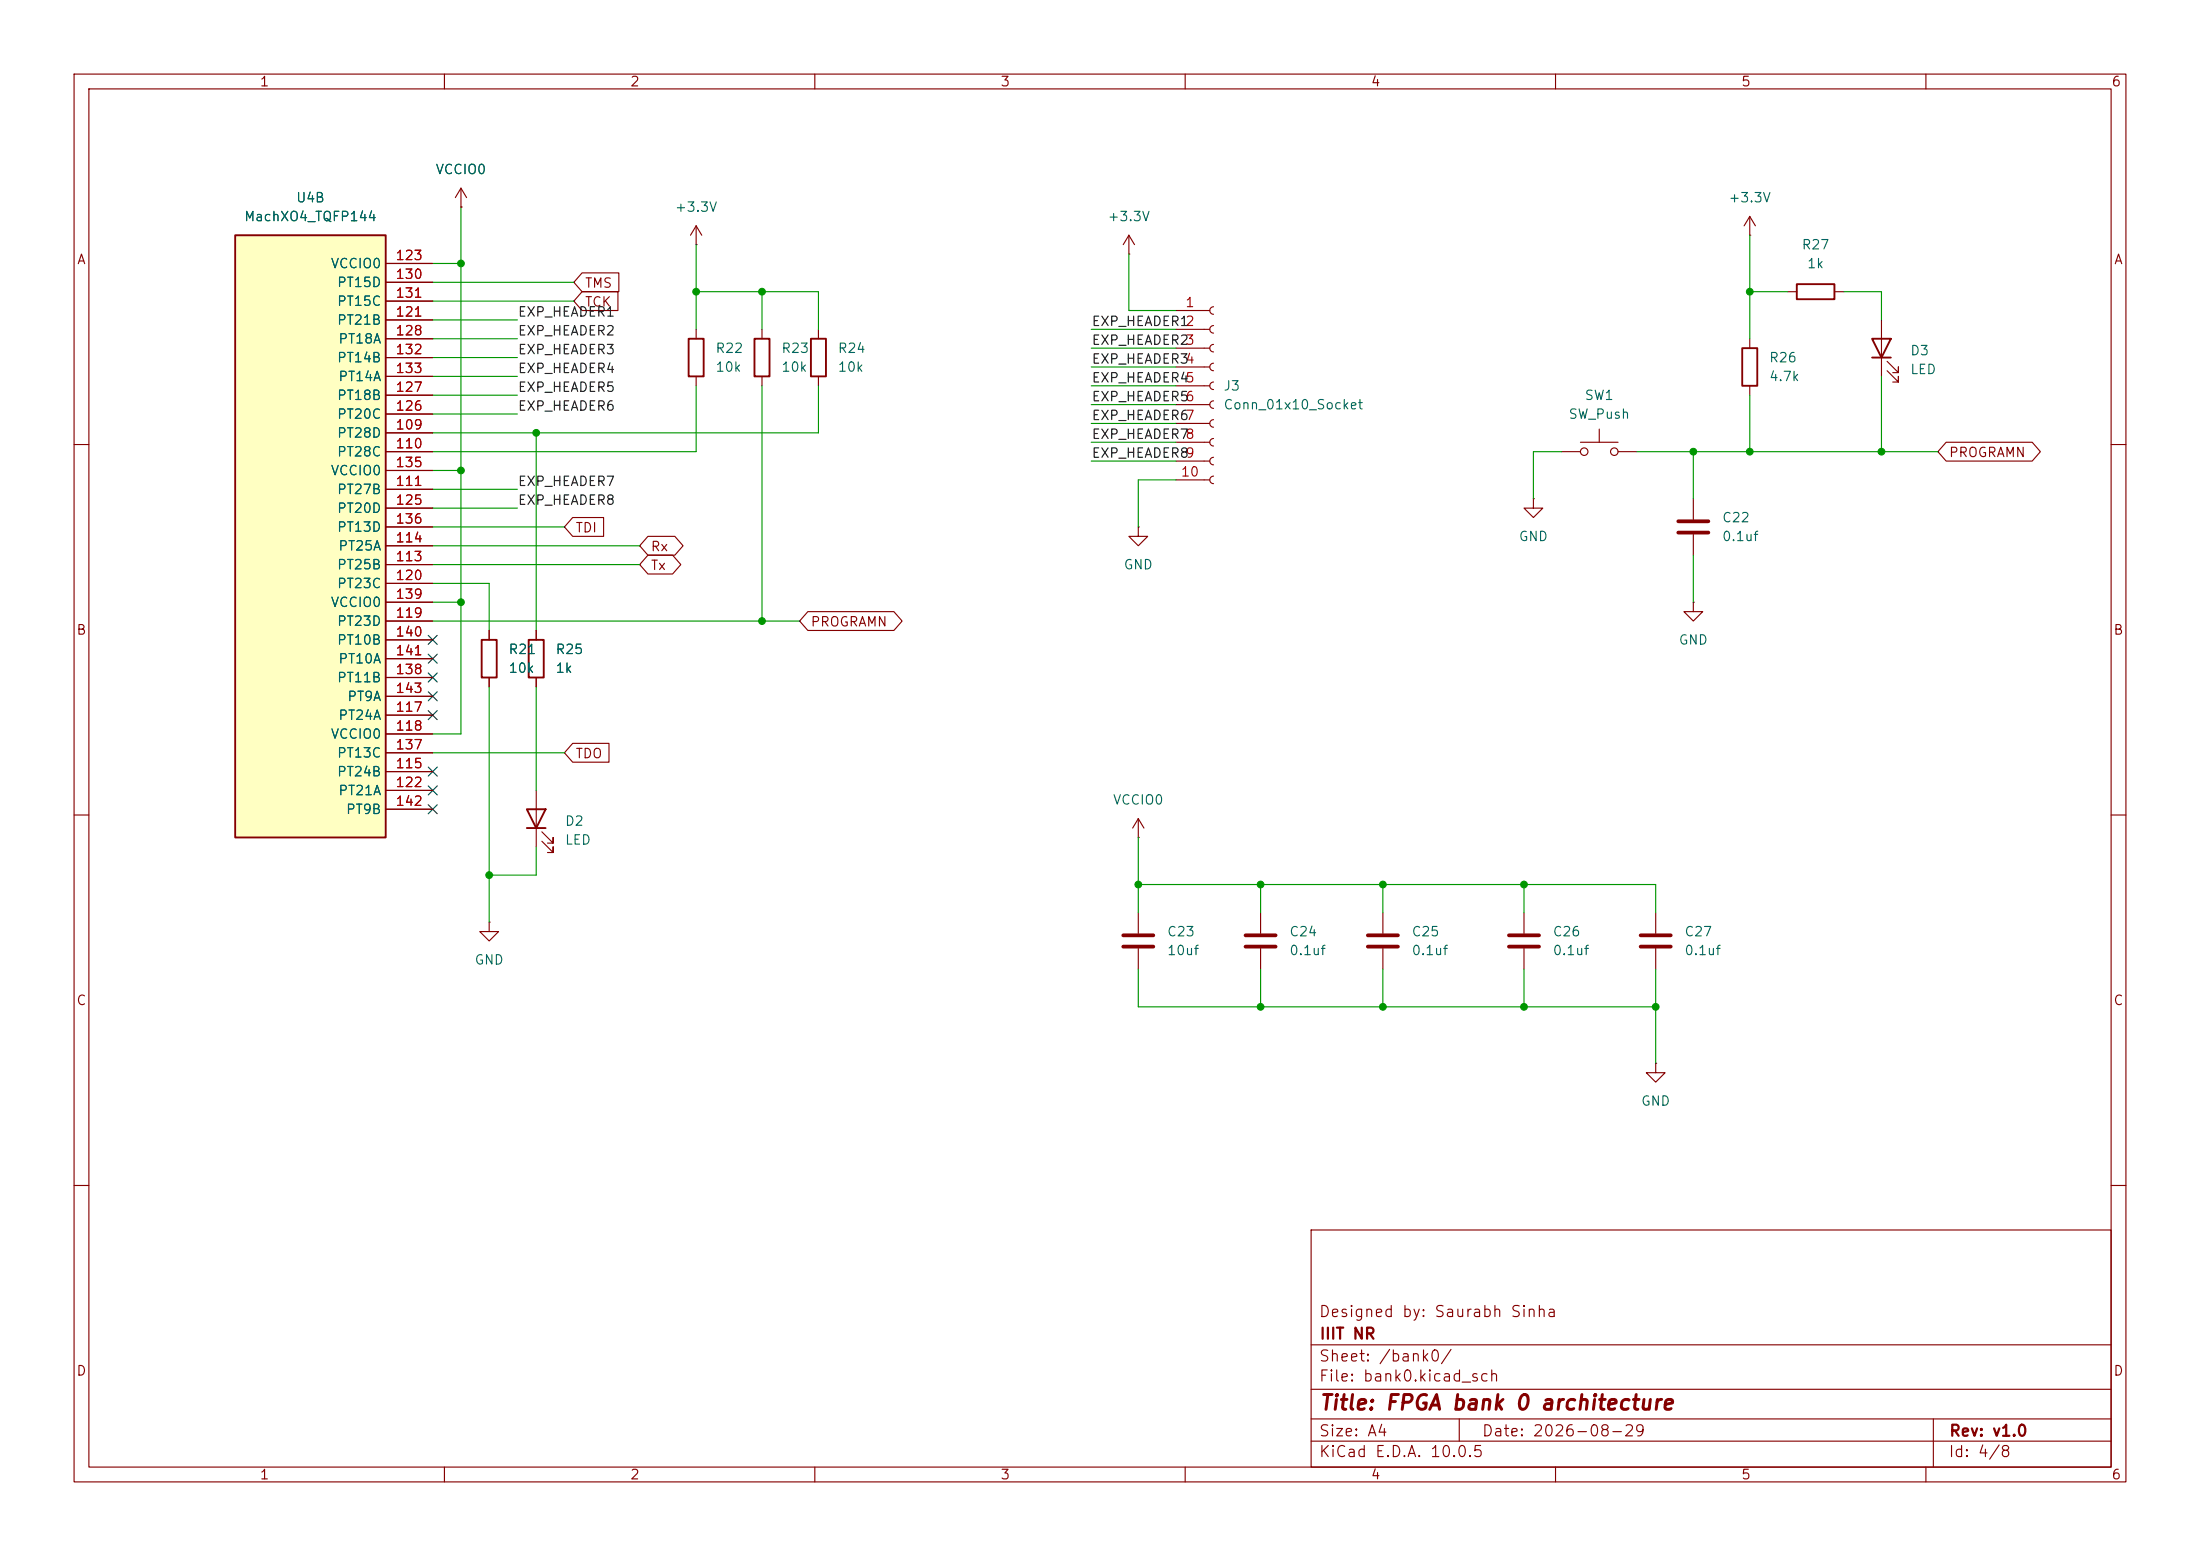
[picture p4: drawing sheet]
<svg xmlns="http://www.w3.org/2000/svg" width="297mm" height="210mm" viewBox="0 0 297 210" stroke-linecap="round" stroke-linejoin="round" font-family="sans-serif">
<g fill="none" stroke="#840000" stroke-width=".15">
<path d="M10 10h277v190h-277zM12 12h273v186h-273zM60 10v2M110 10v2M160 10v2M210 10v2M260 10v2M62.2 27.9h.1M62.2 25.4l-.7 1.3M62.2 25.4l.8 1.3M62.2 25.4v2.5M94 33h.1"/>
<path d="M94 30.5l-.8 1.3M94 30.5l.7 1.3M94 30.5v2.5M152.4 34.3h.1M152.4 31.8l-.8 1.2M152.4 31.8l.8 1.2M152.4 31.8v2.5M236.2 31.8h.1M236.2 29.2l-.7 1.3M236.2 29.2l.8 1.3M236.2 29.2v2.6M241.3 39.4h1.3"/>
<path d="M247.6 39.4h1.3M102.9 44.5v1.2M102.9 50.8v1.3M110.5 44.5v1.2M110.5 50.8v1.3M158.7 41.9h4.6M158.7 44.5h4.6M158.7 47h4.6M158.7 49.5h4.6M158.7 52.1h4.6M158.7 54.6h4.6M158.7 57.2h4.6"/>
<path d="M158.7 59.7h4.6M163.8 41.4a.51 .51 0 0 0-.5 .5 .51 .51 0 0 0 .5 .5M163.8 43.9a.51 .51 0 0 0-.5 .6 .51 .51 0 0 0 .5 .5M163.8 46.5a.51 .51 0 0 0-.5 .5 .51 .51 0 0 0 .5 .5M163.8 49a.51 .51 0 0 0-.5 .5 .51 .51 0 0 0 .5 .5M163.8 51.6a.51 .51 0 0 0-.5 .5 .51 .51 0 0 0 .5 .5M163.8 54.1a.51 .51 0 0 0-.5 .5 .51 .51 0 0 0 .5 .5M163.8 56.6a.51 .51 0 0 0-.5 .6 .51 .51 0 0 0 .5 .5M163.8 59.2a.51 .51 0 0 0-.5 .5 .51 .51 0 0 0 .5 .5M236.2 45.7v1.3M236.2 52.1v1.2M254 43.2v7.6"/>
<path d="M254.8 50l1.5 1.6v-.8v.8h-.8M254.8 48.8l1.5 1.5v-.8v.8h-.8M10 60h2M153.7 71.1v1.3h1.2l-1.2 1.3-1.3-1.3h1.3M153.7 71.1h.1M158.7 62.2h4.6M158.7 64.8h4.6M163.8 61.7a.51 .51 0 0 0-.5 .5 .51 .51 0 0 0 .5 .5M163.8 64.3a.51 .51 0 0 0-.5 .5 .51 .51 0 0 0 .5 .5M228.6 67.3v2.8M228.6 72.1v2.8M285 60h2"/>
<path d="M66 85.1v1.3M66 91.4v1.3M72.4 85.1v1.3M72.4 91.4v1.3M228.6 81.3v1.3h1.3l-1.3 1.2-1.3-1.2h1.3M228.6 81.3h.1M10 110h2M72.4 106.7v7.6M73.2 113.5l1.5 1.6v-.8v.8h-.8M73.2 112.3l1.5 1.5v-.8v.8h-.8M153.7 113h.1M153.7 110.5v2.5"/>
<path d="M153.7 110.5l-.8 1.3M153.7 110.5l.7 1.3M285 110h2M66 124.5v1.2h1.3l-1.3 1.3-1.2-1.3h1.2M66 124.5h.1M153.7 123.2v2.8M153.7 128v2.8M170.2 123.2v2.8M170.2 128v2.8M186.7 123.2v2.8M186.7 128v2.8M205.7 123.2v2.8"/>
<path d="M205.7 128v2.8M223.5 123.2v2.8M223.5 128v2.8M223.5 143.5v1.3h1.3l-1.3 1.3-1.3-1.3h1.3M223.5 143.5h.1M10 160h2M177 166h108v32h-108zM285 160h2M60 198v2M110 198v2M160 198v2M177 194.5h108"/>
<path d="M177 191.5h108M177 187.5h108M177 181.5h108M197 191.5v3M210 198v2M260 198v2M261 191.5v6.5"/>
</g>
<path d="M242.6 38.4h5v2h-5zM101.9 45.7h2v5.1h-2zM109.5 45.7h2v5.1h-2zM235.2 47h2v5.1h-2zM252.7 45.7h2.6l-1.3 2.6zM252.7 48.3h2.6M65 86.4h2.1v5h-2.1zM71.4 86.4h2v5h-2zM71.1 109.2h2.6l-1.3 2.6zM71.1 111.8h2.6" fill="none" stroke="#840000" stroke-width=".25"/>
<path d="M226.6 70.4h4M226.6 71.9h4M151.6 126.2h4.1M151.6 127.8h4.1M168.1 126.2h4.1M168.1 127.8h4.1M184.7 126.2h4M184.7 127.8h4M203.7 126.2h4.1M203.7 127.8h4.1M221.5 126.2h4.1M221.5 127.8h4.1" fill="none" stroke="#840000" stroke-width=".51"/>
<path d="M31.7 31.8h20.4v81.2h-20.4z" fill="#ffffc2"/>
<path d="M31.7 31.8h20.4v81.2h-20.4zM93 45.7h2v5.1h-2z" fill="none" stroke="#840000" stroke-width=".25"/>
<g fill="none" stroke="#840000" stroke-width=".15">
<path d="M52.1 35.6h6.3M52.1 38.1h6.3M62.2 27.9h.1M78.6 36.8h4.9v2.6h-4.9l-1.1-1.3zM78.6 39.4h4.8v2.5h-4.8l-1.1-1.3zM52.1 58.4h6.3M52.1 43.2h6.3M52.1 55.9h6.3M52.1 53.3h6.3M52.1 45.7h6.3M52.1 40.6h6.3M52.1 48.3h6.3"/>
<path d="M52.1 50.8h6.3M94 44.5v1.2M94 50.8v1.3M213.4 59.7h5M215.9 57.9v1.8M262.7 59.7h11.6l1.2 1.3-1.2 1.2h-11.6l-1.1-1.2zM52.1 61h6.3M52.1 66h6.3M52.1 76.2h6.3M52.1 73.7h6.3M52.1 78.7h6.3M52.1 68.6h6.3"/>
<path d="M52.1 63.5h6.3M52.1 71.1h6.3M77.3 69.8h4.2v2.6h-4.2l-1.1-1.3zM87.5 74.9h3.3l1.1 1.3-1.1 1.3h-3.3l-1.1-1.3zM87.5 72.4h3.6l1.1 1.3-1.1 1.2h-3.6l-1.1-1.2zM207 67.3v1.3h1.3l-1.3 1.3-1.3-1.3h1.3M207 67.3h.1M210.8 61h2.6M218.4 61h2.6M52.1 96.5h6.3M52.1 99.1h6.3M52.1 83.8h6.3"/>
<path d="M52.1 91.4h6.3M52.1 81.3h6.3M52.1 86.4h6.3M52.1 88.9h6.3M52.1 94h6.3M66 85.1v1.3M66 91.4v1.3M72.4 85.1v1.3M72.4 91.4v1.3M109.1 82.5h11.6l1.1 1.3-1.1 1.3h-11.6l-1.2-1.3zM52.1 104.1h6.3M52.1 106.7h6.3"/>
<path d="M52.1 101.6h6.3M52.1 109.2h6.3M77.3 100.3h4.9v2.6h-4.9l-1.1-1.3z"/>
<circle cx="213.9" cy="61" r=".51"/>
<circle cx="217.9" cy="61" r=".51"/>
</g>
<g fill="none" stroke="#009600" stroke-width=".15">
<path d="M58.4 35.6h3.8M58.4 38.1h19.1M62.2 27.9v71.2h-3.8M94 39.4h16.5v5.1M94 33v11.5M102.9 39.4v5.1M152.4 34.3v7.6h6.3M236.2 31.8v13.9M236.2 39.4h5.1M248.9 39.4h5.1v3.8M58.4 43.2h11.4M58.4 40.6h19.1"/>
<path d="M58.4 45.7h11.4M58.4 55.9h11.4M58.4 53.3h11.4M58.4 48.3h11.4M58.4 50.8h11.4M72.4 58.4v26.7M94 52.1v8.9h-35.6M102.9 52.1v31.7M110.5 52.1v6.3h-52.1M147.3 59.7h11.4M147.3 57.2h11.4M147.3 54.6h11.4"/>
<path d="M147.3 52.1h11.4M147.3 49.5h11.4M147.3 44.5h11.4M147.3 47h11.4M236.2 53.3v7.7M254 50.8v10.2M58.4 63.5h3.8M58.4 78.7h7.6v6.4M58.4 66h11.4M58.4 76.2h28M58.4 71.1h17.8M58.4 68.6h11.4"/>
<path d="M58.4 73.7h28M147.3 62.2h11.4M158.7 64.8h-5v6.3M210.8 61h-3.8v6.3M221 61h40.6M228.6 61v6.3M228.6 74.9v6.4M58.4 81.3h3.8M58.4 83.8h49.5M66 92.7v31.8M72.4 92.7v14M58.4 101.6h17.8"/>
<path d="M72.4 114.3v3.8h-6.4M153.7 113v10.2M153.7 119.4h69.8v3.8M170.2 119.4v3.8M186.7 119.4v3.8M205.7 119.4v3.8M153.7 130.8v5.1h69.8M170.2 130.8v5.1M186.7 130.8v5.1M205.7 130.8v5.1M223.5 130.8v12.7"/>
</g>
<g fill="none" stroke="#000084" stroke-width=".15">
<path d="M57.8 95.9l1.2 1.2M57.8 90.8l1.2 1.2M57.8 88.3l1.2 1.2M57.8 93.4l1.2 1.2M57.8 85.8l1.2 1.2M59 95.9l-1.2 1.2M59 90.8l-1.2 1.2M59 88.3l-1.2 1.2M59 93.4l-1.2 1.2M59 85.8l-1.2 1.2M57.8 108.6l1.2 1.2M57.8 103.5l1.2 1.2"/>
<path d="M57.8 106.1l1.2 1.2M59 108.6l-1.2 1.2M59 103.5l-1.2 1.2M59 106.1l-1.2 1.2"/>
</g>
<g fill="#009600" stroke="#009600" stroke-width=".14">
<circle cx="228.6" cy="61" r=".46"/>
<circle cx="236.2" cy="61" r=".46"/>
<circle cx="153.7" cy="119.4" r=".46"/>
<circle cx="170.2" cy="119.4" r=".46"/>
<circle cx="236.2" cy="39.4" r=".46"/>
<circle cx="254" cy="61" r=".46"/>
<circle cx="62.2" cy="63.5" r=".46"/>
<circle cx="72.4" cy="58.4" r=".46"/>
<circle cx="66" cy="118.1" r=".46"/>
<circle cx="62.2" cy="81.3" r=".46"/>
<circle cx="62.2" cy="35.6" r=".46"/>
<circle cx="94" cy="39.4" r=".46"/>
<circle cx="102.9" cy="39.4" r=".46"/>
<circle cx="205.7" cy="119.4" r=".46"/>
<circle cx="186.7" cy="119.4" r=".46"/>
<circle cx="186.7" cy="135.9" r=".46"/>
<circle cx="223.5" cy="135.9" r=".46"/>
<circle cx="205.7" cy="135.9" r=".46"/>
<circle cx="170.2" cy="135.9" r=".46"/>
<circle cx="102.9" cy="83.8" r=".46"/>
</g>
<text font-size="2" fill="#840000" x="178" y="190.8">Title: FPGA bank 0 architecture</text>
<g font-size="1.5" fill="#840000">
<text x="178" y="178.1">Designed by: Saurabh Sinha</text>
<text x="178" y="184.1">Sheet: /bank0/</text>
<text x="178" y="181.1">IIIT NR</text>
<text x="178" y="186.8">File: bank0.kicad_sch</text>
<text x="178" y="197">KiCad E.D.A. 10.0.5</text>
<text x="178" y="194.2">Size: A4</text>
<text x="200" y="194.2">Date: 2026-08-29</text>
<text x="263" y="197">Id: 4/8</text>
<text x="263" y="194.2">Rev: v1.0</text>
</g>
<g font-size="1.3" fill="#840000">
<text x="35" y="12">1</text>
<text x="85" y="12">2</text>
<text x="135" y="12">3</text>
<text x="185" y="12">4</text>
<text x="235" y="12">5</text>
<text x="285" y="12">6</text>
<text x="10.3" y="36">A</text>
<text x="285.3" y="36">A</text>
<text x="78.9" y="39.2">TMS</text>
<text x="78.9" y="41.7">TCK</text>
<text x="263" y="62">PROGRAMN</text>
<text x="77.6" y="72.2">TDI</text>
<text x="87.8" y="77.3">Tx</text>
<text x="87.8" y="74.7">Rx</text>
<text x="10.2" y="86">B</text>
<text x="109.4" y="84.9">PROGRAMN</text>
<text x="285.2" y="86">B</text>
<text x="77.6" y="102.7">TDO</text>
<text x="10.2" y="136">C</text>
<text x="285.2" y="136">C</text>
<text x="10.2" y="186">D</text>
<text x="285.2" y="186">D</text>
<text x="35" y="200">1</text>
<text x="85" y="200">2</text>
<text x="135" y="200">3</text>
<text x="185" y="200">4</text>
<text x="235" y="200">5</text>
<text x="285" y="200">6</text>
</g>
<g font-size="1.3" fill="#006464">
<text x="58.7" y="23.8">VCCIO0</text>
<text x="39.9" y="27.6">U4B</text>
<text x="91" y="28.9">+3.3V</text>
<text x="233.3" y="27.6">+3.3V</text>
<text x="32.9" y="30.2">MachXO4_TQFP144</text>
<text x="149.4" y="30.2">+3.3V</text>
<text x="243.1" y="34">R27</text>
<text x="44.6" y="36.5">VCCIO0</text>
<text x="45.4" y="39.1">PT15D</text>
<text x="45.4" y="41.6">PT15C</text>
<text x="243.9" y="36.5">1k</text>
<text x="45.4" y="44.1">PT21B</text>
<text x="45.6" y="46.7">PT18A</text>
<text x="96.5" y="48">R22</text>
<text x="105.4" y="48">R23</text>
<text x="113" y="48">R24</text>
<text x="45.4" y="49.2">PT14B</text>
<text x="45.6" y="51.8">PT14A</text>
<text x="96.5" y="50.5">10k</text>
<text x="105.4" y="50.5">10k</text>
<text x="113" y="50.5">10k</text>
<text x="165.1" y="53">J3</text>
<text x="238.7" y="49.2">R26</text>
<text x="238.7" y="51.8">4.7k</text>
<text x="257.8" y="48.3">D3</text>
<text x="257.8" y="50.8">LED</text>
<text x="45.4" y="59.4">PT28D</text>
<text x="45.4" y="56.8">PT20C</text>
<text x="45.4" y="54.3">PT18B</text>
<text x="165.1" y="55.6">Conn_01x10_Socket</text>
<text x="211.7" y="56.8">SW_Push</text>
<text x="213.8" y="54.3">SW1</text>
<text x="44.6" y="64.5">VCCIO0</text>
<text x="45.4" y="61.9">PT28C</text>
<text x="45.4" y="67">PT27B</text>
<text x="45.4" y="69.5">PT20D</text>
<text x="232.4" y="70.8">C22</text>
<text x="45.4" y="77.2">PT25B</text>
<text x="45.4" y="72.1">PT13D</text>
<text x="45.6" y="74.6">PT25A</text>
<text x="151.6" y="77.2">GND</text>
<text x="204.9" y="73.4">GND</text>
<text x="232.4" y="73.4">0.1uf</text>
<text x="44.6" y="82.2">VCCIO0</text>
<text x="45.4" y="79.7">PT23C</text>
<text x="45.4" y="84.8">PT23D</text>
<text x="45.4" y="87.3">PT10B</text>
<text x="45.6" y="89.9">PT10A</text>
<text x="68.6" y="88.6">R21</text>
<text x="74.9" y="88.6">R25</text>
<text x="226.5" y="87.3">GND</text>
<text x="45.4" y="92.4">PT11B</text>
<text x="46.8" y="94.9">PT9A</text>
<text x="68.6" y="91.1">10k</text>
<text x="74.9" y="91.1">1k</text>
<text x="44.6" y="100">VCCIO0</text>
<text x="45.6" y="97.5">PT24A</text>
<text x="45.4" y="105.1">PT24B</text>
<text x="45.4" y="102.6">PT13C</text>
<text x="45.6" y="107.6">PT21A</text>
<text x="46.6" y="110.2">PT9B</text>
<text x="76.2" y="111.8">D2</text>
<text x="150.2" y="108.9">VCCIO0</text>
<text x="76.2" y="114.3">LED</text>
<text x="64" y="130.5">GND</text>
<text x="157.5" y="126.7">C23</text>
<text x="157.5" y="129.2">10uf</text>
<text x="174" y="126.7">C24</text>
<text x="174" y="129.2">0.1uf</text>
<text x="190.5" y="126.7">C25</text>
<text x="190.5" y="129.2">0.1uf</text>
<text x="209.5" y="126.7">C26</text>
<text x="209.5" y="129.2">0.1uf</text>
<text x="227.3" y="126.7">C27</text>
<text x="227.3" y="129.2">0.1uf</text>
<text x="221.5" y="149.6">GND</text>
</g>
<g font-size="1.3" fill="#a90000">
<text x="53.3" y="35.4">123</text>
<text x="53.3" y="38">130</text>
<text x="53.3" y="40.5">131</text>
<text x="159.9" y="41.8">1</text>
<text x="53.3" y="43">121</text>
<text x="53.3" y="45.6">128</text>
<text x="159.9" y="44.3">2</text>
<text x="159.9" y="46.9">3</text>
<text x="53.3" y="53.2">127</text>
<text x="53.3" y="48.1">132</text>
<text x="53.3" y="50.7">133</text>
<text x="159.9" y="49.4">4</text>
<text x="159.9" y="51.9">5</text>
<text x="53.3" y="58.3">109</text>
<text x="53.3" y="55.7">126</text>
<text x="159.9" y="54.5">6</text>
<text x="159.9" y="57">7</text>
<text x="159.9" y="59.6">8</text>
<text x="53.3" y="60.8">110</text>
<text x="53.3" y="65.9">111</text>
<text x="53.3" y="63.4">135</text>
<text x="159.3" y="64.6">10</text>
<text x="159.9" y="62.1">9</text>
<text x="53.3" y="68.4">125</text>
<text x="53.3" y="71">136</text>
<text x="53.3" y="76.1">113</text>
<text x="53.3" y="73.5">114</text>
<text x="53.3" y="83.7">119</text>
<text x="53.3" y="78.6">120</text>
<text x="53.3" y="81.1">139</text>
<text x="53.3" y="86.2">140</text>
<text x="53.3" y="88.8">141</text>
<text x="53.3" y="91.3">138</text>
<text x="53.3" y="93.8">143</text>
<text x="53.3" y="96.4">117</text>
<text x="53.3" y="98.9">118</text>
<text x="53.3" y="101.5">137</text>
<text x="53.3" y="104">115</text>
<text x="53.3" y="106.5">122</text>
<text x="53.3" y="109.1">142</text>
</g>
<g font-size="1.3" fill="#0f0f0f">
<text x="69.8" y="45.6">EXP_HEADER2</text>
<text x="69.8" y="43.1">EXP_HEADER1</text>
<text x="147.3" y="44.3">EXP_HEADER1</text>
<text x="147.3" y="46.9">EXP_HEADER2</text>
<text x="69.8" y="50.7">EXP_HEADER4</text>
<text x="69.8" y="48.1">EXP_HEADER3</text>
<text x="69.8" y="53.2">EXP_HEADER5</text>
<text x="147.3" y="51.9">EXP_HEADER4</text>
<text x="147.3" y="49.4">EXP_HEADER3</text>
<text x="69.8" y="55.8">EXP_HEADER6</text>
<text x="147.3" y="59.6">EXP_HEADER7</text>
<text x="147.3" y="57">EXP_HEADER6</text>
<text x="147.3" y="54.5">EXP_HEADER5</text>
<text x="69.8" y="65.9">EXP_HEADER7</text>
<text x="147.3" y="62.1">EXP_HEADER8</text>
<text x="69.8" y="68.5">EXP_HEADER8</text>
</g>
</svg>
